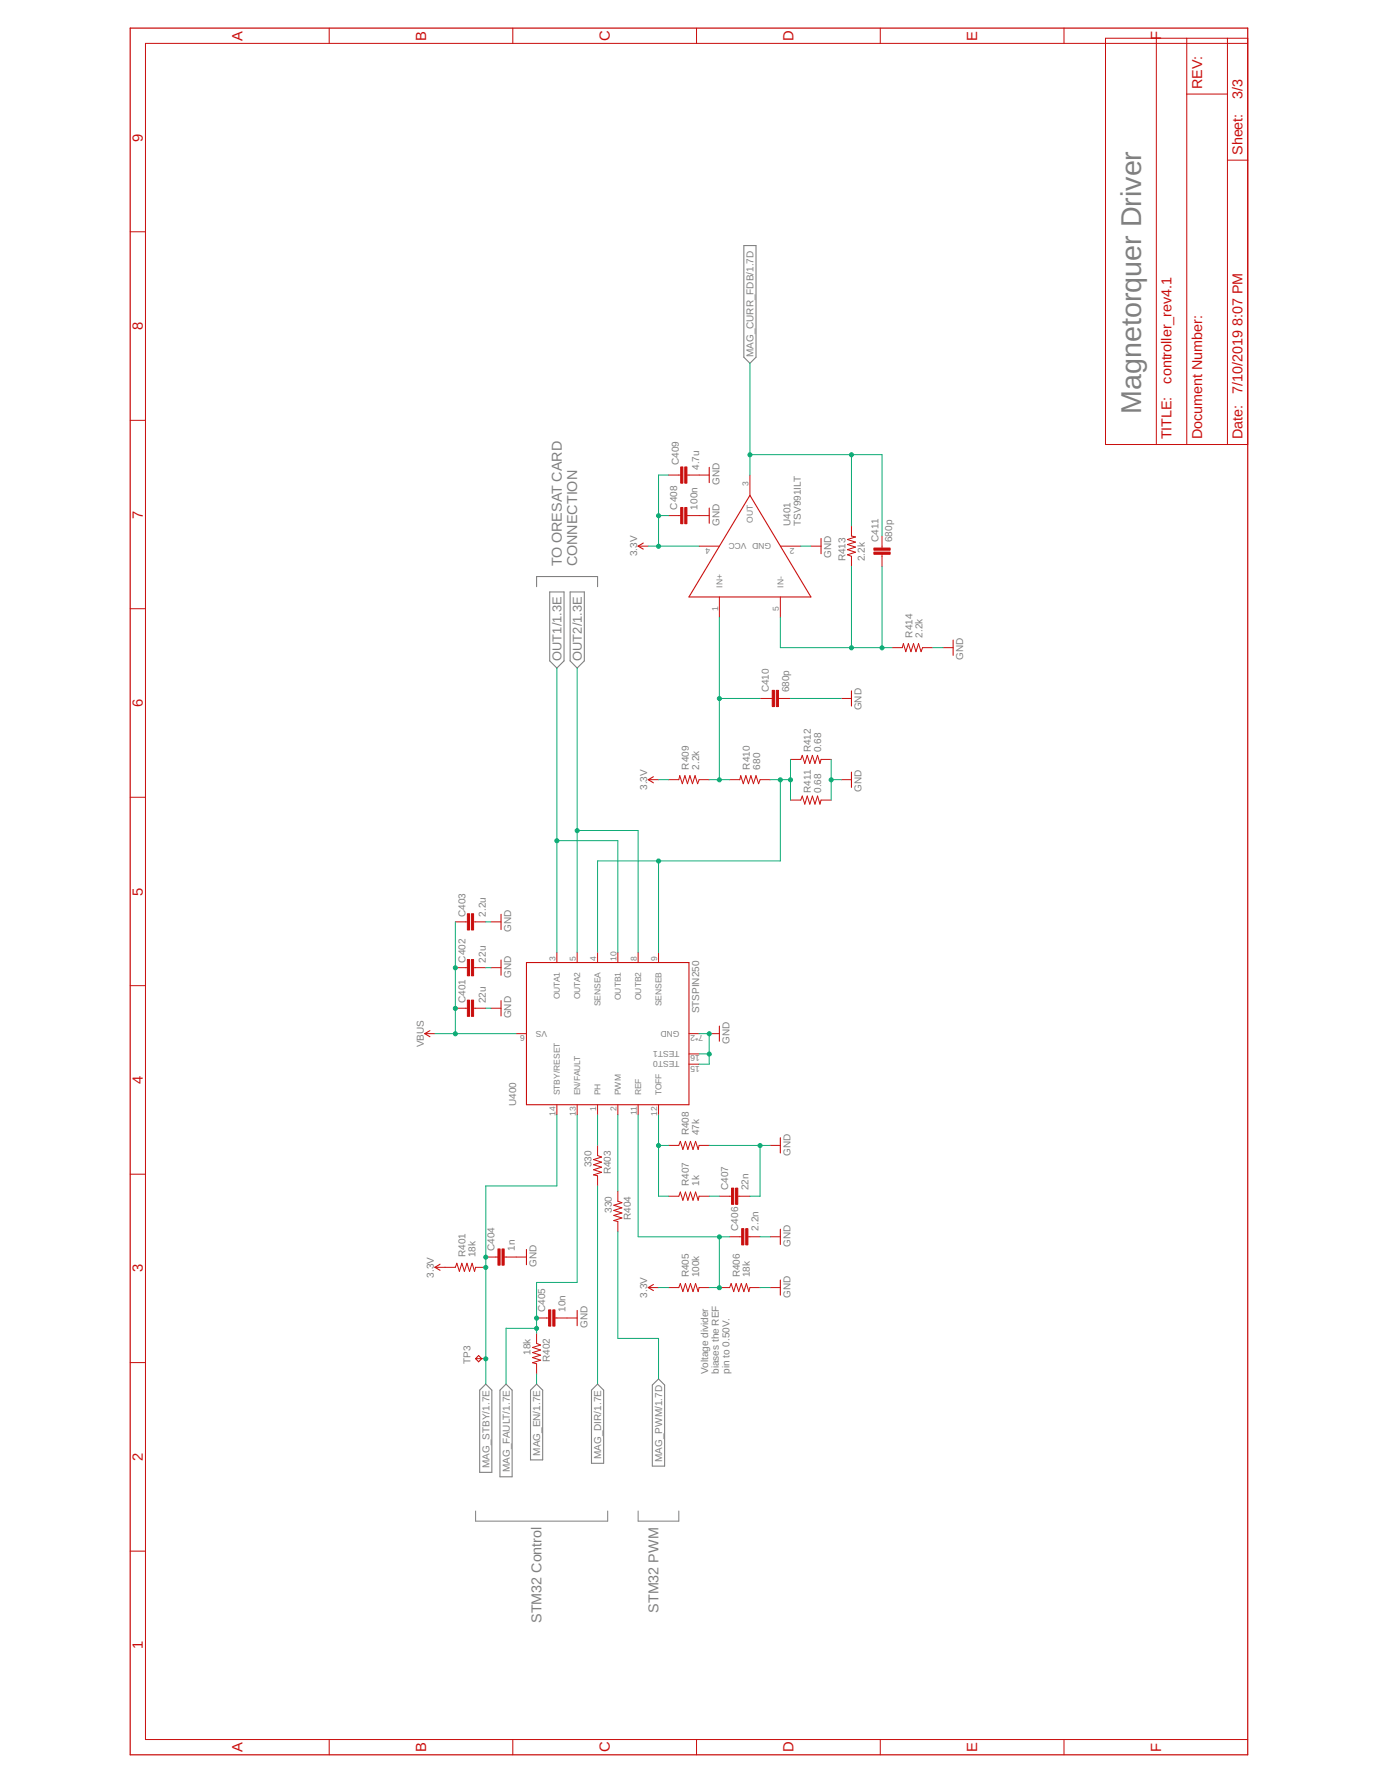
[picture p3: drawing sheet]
<svg xmlns="http://www.w3.org/2000/svg" width="216mm" height="279mm" viewBox="0 0 216 279" stroke-linecap="round" stroke-linejoin="round" font-family="sans-serif">
<path d="M74.5 236.6v1.6h20.6v-1.6M99.9 236.6v1.6h6.4v-1.6" fill="none" stroke="#808080" stroke-width=".16"/>
<path d="M116.5 38.5h1.9v17.4l-1 1-.9-1zM84 91.9v-1.6h9.6v1.6M86.1 92.7h2.2v10.8l-1.1 1.1-1.1-1.1zM89.3 92.7h2.2v10.8l-1.1 1.1-1.1-1.1zM76.1 216.8l.9 .9v12.9h-1.9v-12.9zM79.2 216.8l1 .9v13.6h-1.9v-13.6zM84 216.8l1 .9v10.9h-1.9v-10.9zM93.6 216.8l.9 .9v11.5h-1.9v-11.5zM102.1 216.9l1-.9 1 .9v12.7h-2z" fill="none" stroke="#808080" stroke-width=".17"/>
<g fill="none" stroke="#c90d0c" stroke-width=".17">
<path d="M111 73.2v2.4M111 79.6v2.4M117.4 77.6l9.6 15.9h-19.1zM100.7 85l-.8 .5 .8 .5M128.5 84.3v2.4M133.3 108.2v2.4M149.2 100.2v2.4M102.3 121.6l-.8 .5 .8 .5M133.3 120.9v2.4M78.4 143.2v2.4M78.4 150.3v2.4M78.4 156.7v2.4"/>
<path d="M82.4 150.7h25.5v22.3h-25.5zM67.3 161.4l-.8 .5 .8 .5M112.6 160.7v2.4M122.2 178.2v2.4M68.9 198l-.8 .5 .8 .4M82.4 195.7v2.4M122.2 192.5v2.4M74.9 212.3l.5 .5-.5 .5-.4-.5zM90.4 205.2v2.4M102.3 201.2l-.8 .5 .8 .4M122.2 200.5v2.3"/>
</g>
<g fill="none" stroke="#c90d0c" stroke-width=".16">
<path d="M51.5 4.4v2.4M80.3 4.4v2.4M109.1 4.4v2.4M137.8 4.4v2.4M166.6 4.4v2.4M173.1 6h22.2v63.6h-22.2zM181 6v63.6M185.8 6v63.6M185.8 14.7h6.4M192.2 6v63.6M195.3 6.8h-172.5v265.6h172.5M20.4 36.3h2.4"/>
<path d="M192.2 25.1h3.1M20.4 65.8h2.4M104.7 74.4h1.9M107.5 74.4h3.5M117.4 74.4v3.2M20.4 95.3h2.4M99.9 85.5h1.6M104.7 80.8h1.9M107.5 80.8h3.5M109.5 85.5h3.1M112.6 93.5v3.2M122.2 85.5h3.2"/>
<path d="M122.2 93.5v3.2M127 85.5h1.5M133.3 82.3v1.6l.6 .2-1.2 .4 1.2 .4-1.2 .4 1.2 .4-1.2 .4 1.2 .4-1.2 .4 .6 .2v1.6M138.1 83.9v2M138.1 86.8v1.9M119 109.4h1.9M121.9 109.4h1.9M123.8 118.9h1.6l.2-.6 .4 1.3 .4-1.3 .4 1.3 .4-1.3 .4 1.3 .4-1.3 .4 1.3 .1-.7h1.6M131.7 109.4h1.6M139.7 101.4h1.6l.1-.6 .4 1.3 .4-1.3 .4 1.3 .4-1.3 .4 1.3 .4-1.3 .4 1.3 .2-.7h1.6M147.6 101.4h1.6M20.4 124.9h2.4"/>
<path d="M101.5 122.1h1.6M104.7 122.1h1.6l.1-.6 .4 1.2 .4-1.2 .4 1.2 .4-1.2 .4 1.2 .4-1.2 .4 1.2 .3-.6h1.5M114.2 122.1h1.6l.2-.6 .4 1.2 .4-1.2 .4 1.2 .4-1.2 .4 1.2 .4-1.2 .4 1.2 .2-.6h1.6M123.8 125.3h1.6l.2-.6 .4 1.2 .4-1.2 .4 1.2 .4-1.2 .4 1.2 .4-1.2 .4 1.2 .1-.6h1.6M131.7 122.1h1.6M20.4 154.4h2.4M71.3 151.6h1.9M71.3 157.9h1.9M71.3 144.4h1.9M74.1 151.6h2M74.1 157.9h2M74.1 144.4h2"/>
<path d="M76.9 151.6h1.5M76.9 157.9h1.5M76.9 144.4h1.5M87.2 149.2v1.5M90.4 149.2v1.5M93.6 149.2v1.5M96.7 149.2v1.5M99.9 149.2v1.5M103.1 149.2v1.5M66.5 161.9h1.6M80.8 161.9h1.6M87.2 173v1.6"/>
<path d="M90.4 173v1.6M93.6 179.4v1.6l.6 .2-1.3 .4 1.3 .4-1.3 .4 1.3 .4-1.3 .4 1.3 .4-1.3 .4 .7 .1v1.6M93.6 173v1.6M96.7 173v1.6M99.9 173v1.6M103.1 173v1.6M104.7 179.4h1.6l.2-.6 .4 1.2 .4-1.2 .4 1.2 .4-1.2 .4 1.2 .4-1.2 .4 1.2 .2-.6h1.5M107.9 161.9h1.6M107.9 166.7h1.6M107.9 165.1h1.6M111 161.9h1.6M120.6 179.4h1.6"/>
<path d="M20.4 183.9h2.4M68.1 198.5h3.2l.2-.7 .4 1.3 .4-1.3 .4 1.3 .4-1.3 .4 1.3 .4-1.3 .4 1.3 .2-.6h1.6M76.1 196.9h1.9M78.9 196.9h3.5M96.7 186.5v1.6l.7 .3-1.3 .4 1.3 .4-1.3 .4 1.3 .4-1.3 .4 1.3 .4-1.3 .4 .6 .1v1.6M104.7 187.3h1.6l.2-.6 .4 1.3 .4-1.3 .4 1.3 .4-1.3 .4 1.3 .4-1.3 .4 1.3 .2-.7h1.5M112.6 187.3h2M114.2 193.7h1.9M115.5 187.3h1.9M117.1 193.7h1.9M120.6 193.7h1.6M20.4 213.4h2.4"/>
<path d="M74.5 212.8h1.6M84 206.4h1.9M84 208.8v1.6l.6 .3-1.2 .3 1.2 .4-1.2 .4 1.2 .4-1.2 .4 1.2 .4-1.2 .4 .6 .2v1.6M86.9 206.4h3.5M101.5 201.7h1.6M104.7 201.7h1.6l.2-.7 .4 1.3 .4-1.3 .4 1.3 .4-1.3 .4 1.3 .4-1.3 .4 1.3 .2-.6h1.5M112.6 201.7h1.6l.3-.7 .4 1.3 .4-1.3 .4 1.3 .4-1.3 .4 1.3 .4-1.3 .3 1.3 .2-.6h1.6M120.6 201.7h1.6M20.4 242.9h2.4M51.5 272.4v2.4M80.3 272.4v2.4M109.1 272.4v2.4"/>
<path d="M137.8 272.4v2.4M166.6 272.4v2.4"/>
</g>
<path d="M20.4 4.4h174.9v270.4h-174.9z" fill="none" stroke="#c90d0c" stroke-width=".19"/>
<g fill="#c90d0c" stroke="#c90d0c" stroke-width=".16">
<path d="M86.6 205.1h.3v2.6h-.3z"/>
<path d="M85.9 205.1h.3v2.6h-.3z"/>
<path d="M116.8 192.4h.3v2.6h-.3z"/>
<path d="M116.1 192.4h.4v2.6h-.4z"/>
<path d="M115.2 186.1h.3v2.5h-.3z"/>
<path d="M114.5 186.1h.4v2.5h-.4z"/>
<path d="M136.8 86.5h2.6v.3h-2.6z"/>
<path d="M136.8 85.8h2.6v.4h-2.6z"/>
<path d="M107.2 79.5h.3v2.5h-.3z"/>
<path d="M106.6 79.5h.3v2.5h-.3z"/>
<path d="M121.5 108.1h.4v2.6h-.4z"/>
<path d="M120.9 108.1h.3v2.6h-.3z"/>
<path d="M73.8 156.6h.3v2.6h-.3z"/>
<path d="M73.2 156.6h.3v2.6h-.3z"/>
<path d="M73.8 150.3h.3v2.5h-.3z"/>
<path d="M73.2 150.3h.3v2.5h-.3z"/>
<path d="M73.8 143.1h.3v2.5h-.3z"/>
<path d="M73.2 143.1h.3v2.5h-.3z"/>
<path d="M107.2 73.1h.3v2.6h-.3z"/>
<path d="M106.6 73.1h.3v2.6h-.3z"/>
<path d="M78.6 195.6h.3v2.5h-.3z"/>
<path d="M78 195.6h.3v2.5h-.3z"/>
</g>
<g fill="none" stroke="#0dab76" stroke-width=".16">
<path d="M117.4 56.9v17.5M104.7 74.4h-1.6v11.1M117.4 71.2h20.7v12.7M133.3 71.2v11.1M101.5 85.5h8M103.1 80.8h1.6M112.6 96.7v25.4M122.2 96.7v4.7h17.5M125.4 85.5h1.6M133.3 88.7v12.7M138.1 88.7v12.7M87.2 104.6v44.6"/>
<path d="M90.4 104.6v44.6M112.6 109.4h6.4M123.8 109.4h7.9M123.8 118.9v6.4M130.1 118.9v6.4M146 101.4h1.6M87.2 131.7h9.5v17.5M90.4 130.1h9.5v19.1M103.1 122.1h1.6M103.1 134.8v14.4M111 122.1h3.2M120.6 122.1h3.2"/>
<path d="M122.2 122.1v12.7h-28.6v14.4M130.1 122.1h1.6M71.3 144.4v17.5M76.1 151.6h.8M76.1 157.9h.8M76.1 144.4h.8M68.1 161.9h12.7M87.2 174.6v11.1h-11.1v31.1M90.4 174.6v26.3h-6.4v7.9M93.6 174.6v4.8M96.7 174.6v11.9M99.9 174.6v19.1h14.3"/>
<path d="M103.1 179.4h1.6M103.1 174.6v12.7h1.6M109.5 161.9h1.5v4.8h-1.5M109.5 165.1h1.5M111 179.4h9.6M119 179.4v7.9h-1.6M93.6 185.7v31.1M96.7 192.9v16.7h6.4v6.4M111 187.3h1.6M112.6 193.7v8h-1.6M119 193.7h1.6M84 215.2v1.6"/>
<path d="M84 208h-4.8v8.8M103.1 201.7h1.6M119 201.7h1.6"/>
</g>
<g fill="#0dab76" stroke="#0dab76" stroke-width=".16">
<circle cx="111" cy="165.1" r=".32"/>
<circle cx="111" cy="161.9" r=".32"/>
<circle cx="119" cy="179.4" r=".32"/>
<circle cx="130.1" cy="122.1" r=".32"/>
<circle cx="103.1" cy="85.6" r=".32"/>
<circle cx="103.1" cy="80.8" r=".32"/>
<circle cx="76.1" cy="212.8" r=".32"/>
<circle cx="76.1" cy="198.5" r=".32"/>
<circle cx="76.1" cy="196.9" r=".32"/>
<circle cx="84" cy="208" r=".32"/>
<circle cx="84" cy="206.4" r=".32"/>
<circle cx="103.1" cy="179.4" r=".32"/>
<circle cx="87.2" cy="131.7" r=".32"/>
<circle cx="90.4" cy="130.1" r=".32"/>
<circle cx="112.6" cy="201.7" r=".32"/>
<circle cx="112.6" cy="193.7" r=".32"/>
<circle cx="103.1" cy="134.9" r=".32"/>
<circle cx="123.8" cy="122.1" r=".32"/>
<circle cx="122.2" cy="122.1" r=".32"/>
<circle cx="133.3" cy="71.2" r=".32"/>
<circle cx="117.4" cy="71.2" r=".32"/>
<circle cx="71.3" cy="161.9" r=".32"/>
<circle cx="71.3" cy="157.9" r=".32"/>
<circle cx="71.3" cy="151.6" r=".32"/>
<circle cx="112.6" cy="122.1" r=".32"/>
<circle cx="112.6" cy="109.4" r=".32"/>
<circle cx="138.1" cy="101.5" r=".32"/>
<circle cx="133.3" cy="101.5" r=".32"/>
</g>
<text font-size="4.5" fill="#808080" x="178.6" y="64.8" transform="rotate(-90 178.6 64.8)">Magnetorquer Driver</text>
<g font-size="2.3" fill="#c90d0c">
<text x="38" y="6.4" transform="rotate(-90 38 6.4)">A</text>
<text x="66.7" y="6.4" transform="rotate(-90 66.7 6.4)">B</text>
<text x="95.5" y="6.4" transform="rotate(-90 95.5 6.4)">C</text>
<text x="124.2" y="6.4" transform="rotate(-90 124.2 6.4)">D</text>
<text x="153" y="6.4" transform="rotate(-90 153 6.4)">E</text>
<text x="181.8" y="6.3" transform="rotate(-90 181.8 6.3)">F</text>
<text x="22.4" y="22.2" transform="rotate(-90 22.4 22.2)">9</text>
<text x="22.4" y="51.7" transform="rotate(-90 22.4 51.7)">8</text>
<text x="22.4" y="81.2" transform="rotate(-90 22.4 81.2)">7</text>
<text x="22.4" y="110.7" transform="rotate(-90 22.4 110.7)">6</text>
<text x="22.4" y="140.2" transform="rotate(-90 22.4 140.2)">5</text>
<text x="22.4" y="169.8" transform="rotate(-90 22.4 169.8)">4</text>
<text x="22.4" y="199.3" transform="rotate(-90 22.4 199.3)">3</text>
<text x="22.4" y="228.8" transform="rotate(-90 22.4 228.8)">2</text>
<text x="22.4" y="258.3" transform="rotate(-90 22.4 258.3)">1</text>
<text x="38" y="274.4" transform="rotate(-90 38 274.4)">A</text>
<text x="66.7" y="274.4" transform="rotate(-90 66.7 274.4)">B</text>
<text x="95.5" y="274.5" transform="rotate(-90 95.5 274.5)">C</text>
<text x="124.2" y="274.5" transform="rotate(-90 124.2 274.5)">D</text>
<text x="153" y="274.4" transform="rotate(-90 153 274.4)">E</text>
<text x="181.8" y="274.3" transform="rotate(-90 181.8 274.3)">F</text>
</g>
<g font-size="2.2" fill="#c90d0c">
<text x="188.2" y="13.9" transform="rotate(-90 188.2 13.9)">REV:</text>
<text x="194.6" y="15.5" transform="rotate(-90 194.6 15.5)">3/3</text>
<text x="194.6" y="24.3" transform="rotate(-90 194.6 24.3)">Sheet:</text>
<text x="194.6" y="51.1" transform="rotate(-90 194.6 51.1)">8:07 PM</text>
<text x="183.4" y="60.1" transform="rotate(-90 183.4 60.1)">controller_rev4.1</text>
<text x="194.6" y="61.7" transform="rotate(-90 194.6 61.7)">7/10/2019</text>
<text x="183.4" y="68.8" transform="rotate(-90 183.4 68.8)">TITLE:</text>
<text x="188.2" y="68.8" transform="rotate(-90 188.2 68.8)">Document Number:</text>
<text x="194.6" y="68.8" transform="rotate(-90 194.6 68.8)">Date:</text>
</g>
<g font-size="2.2" fill="#808080">
<text x="88" y="88.7" transform="rotate(-90 88 88.7)">TO ORESAT CARD</text>
<text x="90.4" y="88.7" transform="rotate(-90 90.4 88.7)">CONNECTION</text>
<text x="84.8" y="254.1" transform="rotate(-90 84.8 254.1)">STM32 Control</text>
<text x="103.1" y="252.6" transform="rotate(-90 103.1 252.6)">STM32 PWM</text>
</g>
<g font-size="2" fill="#808080">
<text x="87.9" y="103.5" transform="rotate(-90 87.9 103.5)">OUT1/1.3E</text>
<text x="91.1" y="103.5" transform="rotate(-90 91.1 103.5)">OUT2/1.3E</text>
</g>
<g font-size="1.6" fill="#808080">
<text x="118" y="55.9" transform="rotate(-90 118 55.9)">MAG_CURR_FDB/1.7D</text>
<text x="106.3" y="72.8" transform="rotate(-90 106.3 72.8)">C409</text>
<text x="109.5" y="73.6" transform="rotate(-90 109.5 73.6)">4.7u</text>
<text x="112.6" y="76" transform="rotate(-90 112.6 76)">GND</text>
<text x="106" y="79.8" transform="rotate(-90 106 79.8)">C408</text>
<text x="109.2" y="79.8" transform="rotate(-90 109.2 79.8)">100n</text>
<text x="112.6" y="82.3" transform="rotate(-90 112.6 82.3)">GND</text>
<text x="123.8" y="82.3" transform="rotate(-90 123.8 82.3)">U401</text>
<text x="125.4" y="82.3" transform="rotate(-90 125.4 82.3)">TSV991ILT</text>
<text x="99.8" y="87.1" transform="rotate(-90 99.8 87.1)">3.3V</text>
<text x="130.1" y="87.4" transform="rotate(-90 130.1 87.4)">GND</text>
<text x="132.4" y="87.9" transform="rotate(-90 132.4 87.9)">R413</text>
<text x="135.4" y="87.9" transform="rotate(-90 135.4 87.9)">2.2k</text>
<text x="137.5" y="84.9" transform="rotate(-90 137.5 84.9)">C411</text>
<text x="139.7" y="84.9" transform="rotate(-90 139.7 84.9)">680p</text>
<text x="142.9" y="99.8" transform="rotate(-90 142.9 99.8)">R414</text>
<text x="144.4" y="99.8" transform="rotate(-90 144.4 99.8)">2.2k</text>
<text x="150.8" y="103.3" transform="rotate(-90 150.8 103.3)">GND</text>
<text x="120.4" y="108.4" transform="rotate(-90 120.4 108.4)">C410</text>
<text x="123.5" y="108.4" transform="rotate(-90 123.5 108.4)">680p</text>
<text x="134.9" y="111.3" transform="rotate(-90 134.9 111.3)">GND</text>
<text x="127" y="117.8" transform="rotate(-90 127 117.8)">R412</text>
<text x="128.5" y="117.8" transform="rotate(-90 128.5 117.8)">0.68</text>
<text x="101.3" y="123.7" transform="rotate(-90 101.3 123.7)">3.3V</text>
<text x="107.9" y="120.5" transform="rotate(-90 107.9 120.5)">R409</text>
<text x="109.5" y="120.5" transform="rotate(-90 109.5 120.5)">2.2k</text>
<text x="117.4" y="120.5" transform="rotate(-90 117.4 120.5)">R410</text>
<text x="119" y="120.5" transform="rotate(-90 119 120.5)">680</text>
<text x="127" y="124.2" transform="rotate(-90 127 124.2)">R411</text>
<text x="128.5" y="124.2" transform="rotate(-90 128.5 124.2)">0.68</text>
<text x="134.9" y="124" transform="rotate(-90 134.9 124)">GND</text>
<text x="72.9" y="143.6" transform="rotate(-90 72.9 143.6)">C403</text>
<text x="76.1" y="143.6" transform="rotate(-90 76.1 143.6)">2.2u</text>
<text x="80" y="146" transform="rotate(-90 80 146)">GND</text>
<text x="72.9" y="150.7" transform="rotate(-90 72.9 150.7)">C402</text>
<text x="76.1" y="150.7" transform="rotate(-90 76.1 150.7)">22u</text>
<text x="80" y="153.1" transform="rotate(-90 80 153.1)">GND</text>
<text x="72.9" y="157.1" transform="rotate(-90 72.9 157.1)">C401</text>
<text x="76.1" y="157.1" transform="rotate(-90 76.1 157.1)">22u</text>
<text x="80" y="159.5" transform="rotate(-90 80 159.5)">GND</text>
<text x="109.5" y="158.7" transform="rotate(-90 109.5 158.7)">STSPIN250</text>
<text x="66.3" y="164" transform="rotate(-90 66.3 164)">VBUS</text>
<text x="114.2" y="163.5" transform="rotate(-90 114.2 163.5)">GND</text>
<text x="80.8" y="173.2" transform="rotate(-90 80.8 173.2)">U400</text>
<text x="107.9" y="177.8" transform="rotate(-90 107.9 177.8)">R408</text>
<text x="109.5" y="177.8" transform="rotate(-90 109.5 177.8)">47k</text>
<text x="92.6" y="182.8" transform="rotate(-90 92.6 182.8)">330</text>
<text x="95.6" y="183.9" transform="rotate(-90 95.6 183.9)">R403</text>
<text x="107.9" y="185.7" transform="rotate(-90 107.9 185.7)">R407</text>
<text x="109.5" y="185.7" transform="rotate(-90 109.5 185.7)">1k</text>
<text x="123.8" y="181" transform="rotate(-90 123.8 181)">GND</text>
<text x="95.8" y="189.9" transform="rotate(-90 95.8 189.9)">330</text>
<text x="98.8" y="191.1" transform="rotate(-90 98.8 191.1)">R404</text>
<text x="114" y="186.4" transform="rotate(-90 114 186.4)">C407</text>
<text x="117.2" y="186.4" transform="rotate(-90 117.2 186.4)">22n</text>
<text x="72.9" y="196.9" transform="rotate(-90 72.9 196.9)">R401</text>
<text x="74.5" y="196.9" transform="rotate(-90 74.5 196.9)">18k</text>
<text x="77.4" y="195.9" transform="rotate(-90 77.4 195.9)">C404</text>
<text x="80.6" y="195.9" transform="rotate(-90 80.6 195.9)">1n</text>
<text x="115.6" y="192.7" transform="rotate(-90 115.6 192.7)">C406</text>
<text x="118.8" y="192.7" transform="rotate(-90 118.8 192.7)">2.2n</text>
<text x="123.8" y="195.3" transform="rotate(-90 123.8 195.3)">GND</text>
<text x="67.9" y="200.1" transform="rotate(-90 67.9 200.1)">3.3V</text>
<text x="84" y="198.5" transform="rotate(-90 84 198.5)">GND</text>
<text x="101.3" y="203.3" transform="rotate(-90 101.3 203.3)">3.3V</text>
<text x="107.9" y="200.1" transform="rotate(-90 107.9 200.1)">R405</text>
<text x="109.5" y="200.1" transform="rotate(-90 109.5 200.1)">100k</text>
<text x="115.8" y="200.1" transform="rotate(-90 115.8 200.1)">R406</text>
<text x="117.4" y="200.1" transform="rotate(-90 117.4 200.1)">18k</text>
<text x="123.8" y="203.2" transform="rotate(-90 123.8 203.2)">GND</text>
<text x="85.4" y="205.5" transform="rotate(-90 85.4 205.5)">C405</text>
<text x="88.5" y="205.5" transform="rotate(-90 88.5 205.5)">10n</text>
<text x="92" y="208" transform="rotate(-90 92 208)">GND</text>
<text x="73.7" y="213.6" transform="rotate(-90 73.7 213.6)">TP3</text>
<text x="83.1" y="212.1" transform="rotate(-90 83.1 212.1)">18k</text>
<text x="86.1" y="213.3" transform="rotate(-90 86.1 213.3)">R402</text>
<text x="110.9" y="215.2" transform="rotate(-90 110.9 215.2)">Voltage divider</text>
<text x="112.6" y="215.2" transform="rotate(-90 112.6 215.2)">biases the REF</text>
<text x="114.2" y="215.2" transform="rotate(-90 114.2 215.2)">pin to 0.50V.</text>
<text x="84.6" y="228" transform="rotate(-90 84.6 228)">MAG_EN/1.7E</text>
<text x="76.6" y="229.9" transform="rotate(-90 76.6 229.9)">MAG_STBY/1.7E</text>
<text x="79.8" y="230.5" transform="rotate(-90 79.8 230.5)">MAG_FAULT/1.7E</text>
<text x="94.1" y="228.5" transform="rotate(-90 94.1 228.5)">MAG_DIR/1.7E</text>
<text x="103.7" y="229" transform="rotate(-90 103.7 229)">MAG_PWM/1.7D</text>
</g>
<g font-size="1.3" fill="#808080">
<text x="117.2" y="76.1" transform="rotate(-90 117.2 76.1)">3</text>
<text x="117.9" y="81.8" transform="rotate(-90 117.9 81.8)">OUT</text>
<text x="111.2" y="85.8" transform="rotate(-180 111.2 85.8)">4</text>
<text x="120.7" y="85.1" transform="rotate(-180 120.7 85.1)">GND VCC</text>
<text x="124.4" y="85.8" transform="rotate(-180 124.4 85.8)">2</text>
<text x="112.4" y="95.7" transform="rotate(-90 112.4 95.7)">1</text>
<text x="113.1" y="92" transform="rotate(-90 113.1 92)">IN+</text>
<text x="122" y="95.7" transform="rotate(-90 122 95.7)">5</text>
<text x="122.7" y="92" transform="rotate(-90 122.7 92)">IN-</text>
<text x="87" y="150.5" transform="rotate(-90 87 150.5)">3</text>
<text x="90.1" y="150.5" transform="rotate(-90 90.1 150.5)">5</text>
<text x="93.3" y="150.5" transform="rotate(-90 93.3 150.5)">4</text>
<text x="96.5" y="150.5" transform="rotate(-90 96.5 150.5)">10</text>
<text x="99.7" y="150.5" transform="rotate(-90 99.7 150.5)">8</text>
<text x="102.9" y="150.5" transform="rotate(-90 102.9 150.5)">9</text>
<text x="85.7" y="161.4" transform="rotate(-180 85.7 161.4)">VS</text>
<text x="87.7" y="156.5" transform="rotate(-90 87.7 156.5)">OUTA1</text>
<text x="90.8" y="156.5" transform="rotate(-90 90.8 156.5)">OUTA2</text>
<text x="94" y="157.6" transform="rotate(-90 94 157.6)">SENSEA</text>
<text x="97.2" y="156.6" transform="rotate(-90 97.2 156.6)">OUTB1</text>
<text x="100.4" y="156.6" transform="rotate(-90 100.4 156.6)">OUTB2</text>
<text x="103.6" y="157.6" transform="rotate(-90 103.6 157.6)">SENSEB</text>
<text x="106.4" y="161.4" transform="rotate(-180 106.4 161.4)">GND</text>
<text x="82.2" y="162.1" transform="rotate(-180 82.2 162.1)">6</text>
<text x="106.4" y="166.2" transform="rotate(-180 106.4 166.2)">TEST0</text>
<text x="106.4" y="164.6" transform="rotate(-180 106.4 164.6)">TEST1</text>
<text x="109.6" y="166.9" transform="rotate(-180 109.6 166.9)">15</text>
<text x="109.6" y="165.3" transform="rotate(-180 109.6 165.3)">16</text>
<text x="110.1" y="162.1" transform="rotate(-180 110.1 162.1)">7*2</text>
<text x="87.7" y="171.6" transform="rotate(-90 87.7 171.6)">STBY/RESET</text>
<text x="90.8" y="171.6" transform="rotate(-90 90.8 171.6)">EN/FAULT</text>
<text x="93.3" y="174" transform="rotate(-90 93.3 174)">1</text>
<text x="94" y="171.6" transform="rotate(-90 94 171.6)">PH</text>
<text x="96.5" y="174" transform="rotate(-90 96.5 174)">2</text>
<text x="97.2" y="171.6" transform="rotate(-90 97.2 171.6)">PWM</text>
<text x="100.4" y="171.6" transform="rotate(-90 100.4 171.6)">REF</text>
<text x="103.6" y="171.6" transform="rotate(-90 103.6 171.6)">TOFF</text>
<text x="87" y="174.7" transform="rotate(-90 87 174.7)">14</text>
<text x="90.1" y="174.7" transform="rotate(-90 90.1 174.7)">13</text>
<text x="99.7" y="174.6" transform="rotate(-90 99.7 174.6)">11</text>
<text x="102.9" y="174.7" transform="rotate(-90 102.9 174.7)">12</text>
</g>
</svg>
